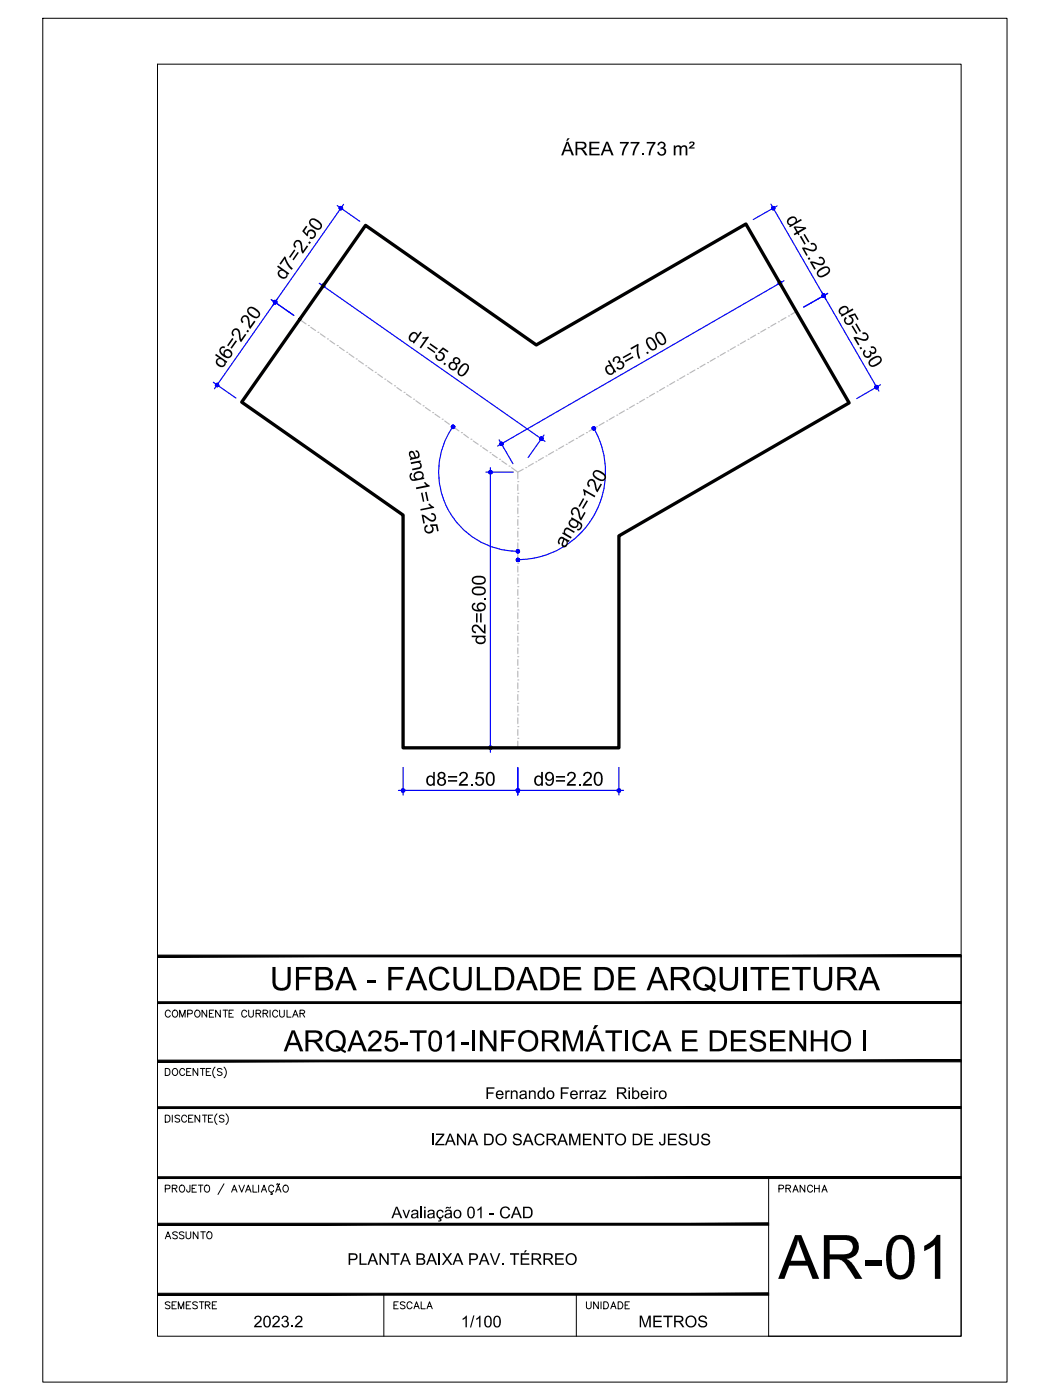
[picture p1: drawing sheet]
<svg xmlns="http://www.w3.org/2000/svg" width="229mm" height="305mm" viewBox="0 0 229 305" stroke-linecap="round" stroke-linejoin="round" font-family="sans-serif">
<!-- layer: ARQ_EIXO CINZA 04 -->
<g fill="none" stroke="#bababa" stroke-width=".25">
<path d="M65.2 69.6l1.4 .9M67.1 70.9h.1M67.6 71.2l1.1 .8M69.2 72.3h.1M69.8 72.7l1 .7M71.3 73.8h.1M71.8 74.2l1.1 .7M73.4 75.2h.1M73.9 75.6l1 .7M75.5 76.7h.1M76 77l1 .8M77.6 78.1h.1"/>
<path d="M78.1 78.5l1 .7M79.6 79.6h.1M80.1 80l1.1 .7M153.5 79.3l-1.1 .6M154.1 79h.1M155.7 78l-1.1 .7M156.3 77.7h.1M157.9 76.8l-1.1 .6M158.5 76.4h.1M160.1 75.5l-1.1 .6M160.7 75.1h.1M162.3 74.2l-1.1 .6"/>
<path d="M162.9 73.9h.1M164.5 72.9l-1.1 .7M165.1 72.6h.1M166.7 71.7l-1.1 .6M167.3 71.3h.1M168.9 70.4l-1.1 .6M169.5 70.1h.1M171.1 69.1l-1.1 .7M171.7 68.8h.1M173.4 67.8l-1.2 .7M81.7 81.1h.1M82.3 81.4l1 .8"/>
<path d="M83.8 82.6h.1M84.3 82.9l1 .7M85.9 84h.1M86.4 84.4l1 .7M88 85.4h.1M88.5 85.8l1 .7M90 86.9h.1M90.6 87.2l1 .8M92.1 88.3h.1M92.6 88.7l1.1 .8M94.2 89.8h.1M94.7 90.2l1.1 .7"/>
<path d="M96.3 91.3h.1M96.8 91.7l1 .7M98.3 92.7h.1M98.9 93.1l1 .7M100.5 94.2h.1M101 94.5l1 .8M102.5 95.6h.1M103 96l1.1 .7M104.6 97.1h.1M105.1 97.5l1.1 .7M106.7 98.6h.1M107.2 98.9l1 .8"/>
<path d="M108.8 100h.1M118.3 99.6l-1.1 .6M118.9 99.3h.1M120.5 98.3l-1.1 .7M121.1 98h.1M122.7 97.1l-1.1 .6M123.3 96.7h.1M124.9 95.8l-1.1 .6M125.5 95.5h.1M127.1 94.5l-1.1 .7M127.7 94.2h.1M129.3 93.3l-1.1 .6"/>
<path d="M129.9 92.9h.1M131.5 92l-1.1 .6M132.1 91.7h.1M133.7 90.7l-1.1 .7M134.3 90.4h.1M135.9 89.5l-1.1 .6M136.5 89.1h.1M138.1 88.2l-1.1 .6M138.7 87.8h.1M140.3 86.9l-1.1 .6M140.8 86.6h.1M142.5 85.6l-1.1 .7"/>
<path d="M143 85.3h.1M144.7 84.4l-1.1 .6M145.2 84h.1M146.9 83.1l-1.1 .6M147.4 82.8h.1M149.1 81.8l-1.1 .7M149.6 81.5h.1M151.3 80.6l-1.1 .6M151.8 80.2h.1M109.3 100.4l1 .7M110.8 101.5h.1M111.4 101.8l1.3 1"/>
<path d="M112.7 117.6h.1M112.7 115h.1M112.7 112.5h.1M112.7 109.9h.1M112.7 107.4h.1M112.7 104.9h.1M112.7 105.5v1.3M112.7 108v1.3M112.7 110.6v1.2M112.7 113.1v1.3M112.7 115.7v1.2M112.7 118.2v1.3"/>
<path d="M113.9 102.2l-1.2 .6v1.4M114.5 101.8h.1M116.1 100.9l-1.1 .6M116.7 100.5h.1M112.7 137.9h.1M112.7 135.3h.1M112.7 132.8h.1M112.7 130.3h.1M112.7 127.7h.1M112.7 125.2h.1M112.7 122.6h.1M112.7 120.1h.1"/>
<path d="M112.7 120.7v1.3M112.7 123.3v1.2M112.7 125.8v1.3M112.7 128.4v1.2M112.7 130.9v1.3M112.7 133.4v1.3M112.7 136v1.2M112.7 138.5v1.3M112.7 158.2h.1M112.7 155.7h.1M112.7 153.1h.1M112.7 150.6h.1"/>
<path d="M112.7 148h.1M112.7 145.5h.1M112.7 143h.1M112.7 140.4h.1M112.7 141.1v1.2M112.7 143.6v1.3M112.7 146.1v1.3M112.7 148.7v1.2M112.7 151.2v1.3M112.7 153.8v1.2M112.7 156.3v1.3M112.7 158.8v1.3"/>
<path d="M112.7 160.7h.1M112.7 161.4v1.4"/>
</g>
<!-- layer: COTA AZUL -->
<g fill="none" stroke="#00f" stroke-width=".25">
<path d="M73.4 44.7l4.9 3.5M74.8 44.5l-15.5 22.1M167.9 44.5l11.9 20.7M169.2 44.8l-5.2 3M59.1 65.2l4.9 3.5M60.5 65l-13.8 19.6M69.5 61.7l49.2 34.4M70.9 61.4l-3.4 4.9M169.3 60.7l3 5.3M170.7 61.1l-62.4 36M178.9 63.5l12.4 21.6M180.2 63.9l-5.2 2.9"/>
<path d="M46.4 83.2l5 3.5M98.6 92.9a17.3 17.3 0 0 0 14.2 27.1M108.7 95.8l3 5.2M118.4 94.7l-3.4 4.9M129.3 93.2a19.1 19.1 0 0 1-16.5 28.6M191.7 83.8l-5.2 3M105.8 102.8h6M106.8 101.8v62M86.7 172.1h49.1M87.8 167.1v6M105.8 162.8h6M112.7 167.1v6"/>
<path d="M134.7 167.1v6"/>
</g>
<g fill="#00f" stroke="#00f" stroke-width=".22">
<path d="M70.1 62l-.1 .2h.4zM70 62.2h.4l-.4 .2zM70 62.4l.1 .2 .3-.4z"/>
<path d="M70.4 62.2l-.3 .4h.2zM70.4 62.2l.1 .4h-.2zM70.4 62.2l.1 .4 .2-.2z"/>
<path d="M117.9 95.5l.3 .2v-.2zM117.9 95.5l.3-.2v.2zM118.1 95.2l-.2 .3 .3-.2z"/>
<path d="M117.9 95.1v.4l.2-.3zM117.7 95.2l.2-.1v.4zM117.7 95.2l-.1 .1 .3 .2z"/>
<path d="M117.6 95.3l-.1 .2h.4zM117.5 95.5h.4l-.4 .2zM117.5 95.7l.1 .1 .3-.3z"/>
<path d="M117.9 95.5l-.3 .3 .2 .1zM117.9 95.5l.1 .3-.2 .1zM117.9 95.5l.1 .3 .2-.1z"/>
<path d="M106.6 102.5l.2 .3v-.4zM106.6 102.5l.2 .3-.3-.2zM106.5 102.6l-.1 .2h.4z"/>
<path d="M106.4 102.8l.1 .2 .3-.2zM106.5 103l.3-.2-.2 .3zM106.8 102.8l-.2 .3 .2 .1z"/>
<path d="M106.8 102.8v.4l.2-.1zM106.8 102.8l.3 .2-.1 .1zM106.8 102.8l.3 .2v-.2z"/>
<path d="M106.8 102.8h.3v-.2zM107 102.5l.1 .1-.3 .2zM106.8 102.4v.4l.2-.3z"/>
<path d="M106.8 162.8v.4l.2-.1zM106.8 162.8l.3 .2-.1 .1zM106.8 162.8l.3 .2v-.2z"/>
<path d="M106.8 162.8h.3v-.2zM107 162.5l.1 .1-.3 .2zM106.8 162.4v.4l.2-.3z"/>
<path d="M106.6 162.5l.2 .3v-.4zM106.5 162.6l.1-.1 .2 .3zM106.5 162.6l-.1 .2h.4z"/>
<path d="M106.4 162.8l.1 .2 .3-.2zM106.5 163l.3-.2-.2 .3zM106.8 162.8l-.2 .3 .2 .1z"/>
<path d="M108.9 96.8l.1 .1 .2-.3zM109.2 96.6v.4l-.2-.1zM109.2 96.6v.4l.2-.1z"/>
<path d="M109.2 96.6l.2 .3 .1-.1zM109.2 96.6h.4l-.1 .2zM109.2 96.6h.4l-.1-.2z"/>
<path d="M109.4 96.3l-.2 .3 .3-.2zM109.2 96.3h.2l-.2 .3zM109 96.3l.2 .3v-.3z"/>
<path d="M109 96.3l-.1 .1 .3 .2zM108.9 96.4l.3 .2h-.4zM108.8 96.6l.1 .2 .3-.2z"/>
<path d="M169.5 61.4l.3 .2-.2-.3zM169.5 61.4l.3 .2h-.4zM169.4 61.6l.1 .2 .3-.2z"/>
<path d="M169.5 61.8l.1 .1 .2-.3zM169.8 61.6v.4l-.2-.1zM169.8 61.6v.4l.2-.1z"/>
<path d="M168 45.1l.3 .2-.2-.3zM168 45.1l.3 .2h-.3zM168 45.3v.2l.3-.2z"/>
<path d="M168 45.5l.1 .1 .2-.3zM168.3 45.3v.4l-.2-.1zM168.3 45.3v.4l.2-.1z"/>
<path d="M168.3 45.3l.2 .3 .2-.1zM168.3 45.3h.4v.2zM168.3 45.3h.4v-.2z"/>
<path d="M168.5 45l-.2 .3 .4-.2zM168.3 45h.2l-.2 .3zM168.1 45l.2 .3v-.3z"/>
<path d="M179.3 64.3l.2 .4 .2-.1zM179.3 64.3h.4v.3zM179.3 64.3h.4v-.1z"/>
<path d="M179.5 64.1l-.2 .2 .4-.1zM179.3 64l.2 .1-.2 .2zM179.2 64.1l.1 .2v-.3z"/>
<path d="M179.2 64.1l-.2 .1 .3 .1zM179 64.2l.3 .1h-.4zM178.9 64.3l.1 .3 .3-.3z"/>
<path d="M179 64.6l.2 .1 .1-.4zM179.3 64.3v.4h-.1zM179.3 64.3v.4h.2z"/>
<path d="M179.2 64.1l-.2 .1 .3 .1zM179 64.2l.3 .1h-.4zM178.9 64.3l.1 .3 .3-.3z"/>
<path d="M179 64.6l.2 .1 .1-.4zM179.3 64.3v.4h-.1zM179.3 64.3v.4h.2z"/>
<path d="M179.3 64.3l.2 .4 .2-.1zM179.3 64.3h.4v.3zM179.3 64.3h.4v-.1z"/>
<path d="M179.5 64.1l-.2 .2 .4-.1zM179.3 64l.2 .1-.2 .2zM179.2 64.1l.1 .2v-.3z"/>
<path d="M190.8 84.3l.2 .3 .2-.1zM190.8 84.3h.4v.2zM190.8 84.3h.4v-.2z"/>
<path d="M191 83.9l-.2 .4 .4-.2zM190.8 83.9h.2l-.2 .4zM190.7 83.9l.1 .4v-.4z"/>
<path d="M190.5 84.1l.3 .2-.1-.4zM190.5 84.1l.3 .2h-.3zM190.5 84.3v.2l.3-.2z"/>
<path d="M190.5 84.5l.2 .1 .1-.3zM190.8 84.3v.4l-.1-.1zM190.8 84.3v.4l.2-.1z"/>
<path d="M59.9 65.4v.4l.2-.3zM59.7 65.4h.2v.4zM59.6 65.6l.3 .2-.2-.4z"/>
<path d="M59.6 65.6l-.1 .1 .4 .1zM59.5 65.7l.4 .1-.3 .2zM59.6 66v.1l.3-.3z"/>
<path d="M59.9 65.8l-.3 .3 .3 .1zM59.9 65.8l.1 .3-.1 .1zM59.9 65.8l.1 .3 .2-.1z"/>
<path d="M59.9 65.8l.3 .2v-.2zM59.9 65.8l.3-.2v.2zM60.1 65.5l-.2 .3 .3-.2z"/>
<path d="M47.2 83.8l-.2 .3 .2 .1zM47.2 83.8l.2 .4h-.2zM47.2 83.8l.2 .4 .2-.2z"/>
<path d="M47.2 83.8l.4 .2v-.1zM47.2 83.8l.4-.1v.2zM47.5 83.5l-.3 .3 .4-.1z"/>
<path d="M47.3 83.4l-.1 .4 .3-.3zM47.1 83.5l.2-.1-.1 .4zM46.9 83.6l.3 .2-.1-.3z"/>
<path d="M46.9 83.6v.2h.3zM46.9 83.8h.3l-.3 .1zM46.9 83.9l.1 .2 .2-.3z"/>
<path d="M59.9 65.8l-.3 .3 .3 .1zM59.9 65.8l.1 .3-.1 .1zM59.9 65.8l.1 .3 .2-.1z"/>
<path d="M59.9 65.8l.3 .2v-.2zM59.9 65.8l.3-.2v.2zM60.1 65.5l-.2 .3 .3-.2z"/>
<path d="M59.9 65.4v.4l.2-.3zM59.7 65.4h.2v.4zM59.6 65.6l.3 .2-.2-.4z"/>
<path d="M59.6 65.6l-.1 .1 .4 .1zM59.5 65.7l.4 .1-.3 .2zM59.6 66v.1l.3-.3z"/>
<path d="M74.3 45l-.1 .3 .2-.3zM74.1 45h.2l-.1 .3zM73.9 45.1l.3 .2-.1-.3z"/>
<path d="M73.9 45.1l-.1 .2h.4zM73.8 45.3h.4l-.3 .2zM73.9 45.5l.1 .1 .2-.3z"/>
<path d="M74.2 45.3l-.2 .3 .2 .1zM74.2 45.3l.2 .3-.2 .1zM74.2 45.3l.2 .3 .1-.1z"/>
<path d="M74.2 45.3l.3 .2 .1-.2zM74.2 45.3l.3-.1 .1 .1zM74.4 45l-.2 .3 .3-.1z"/>
<path d="M112.7 172.1h.4v-.2zM112.9 171.8l.2 .1-.4 .2zM112.7 171.7v.4l.2-.3z"/>
<path d="M112.6 171.8l.1 .3v-.4zM112.6 171.8l.1 .3-.3-.2zM112.4 171.9v.2h.3z"/>
<path d="M112.4 172.1v.2l.3-.2zM112.4 172.3l.3-.2-.1 .3zM112.7 172.1l-.1 .3 .1 .1z"/>
<path d="M112.7 172.1v.4l.2-.1zM112.7 172.1l.4 .2-.2 .1zM112.7 172.1l.4 .2v-.2z"/>
<path d="M87.4 172.1v.2l.4-.2zM87.4 172.3l.4-.2-.3 .3zM87.8 172.1l-.3 .3 .3 .1z"/>
<path d="M87.8 172.1v.4l.1-.1zM87.8 172.1l.3 .2-.2 .1zM87.8 172.1l.3 .2v-.2z"/>
<path d="M87.8 172.1h.3v-.2zM87.9 171.8l.2 .1-.3 .2zM87.8 171.7v.4l.1-.3z"/>
<path d="M87.5 171.8l.3 .3v-.4zM87.5 171.8l.3 .3-.4-.2zM87.4 171.9v.2h.4z"/>
<path d="M134.7 172.1h.4v-.2zM135 171.8l.1 .1-.4 .2zM134.7 171.7v.4l.3-.3z"/>
<path d="M134.6 171.8l.1 .3v-.4zM134.4 171.9l.2-.1 .1 .3zM134.4 171.9v.2h.3z"/>
<path d="M134.4 172.1v.2l.3-.2zM134.4 172.3l.3-.2-.1 .3zM134.7 172.1l-.1 .3 .1 .1z"/>
<path d="M134.7 172.1v.4l.3-.1zM134.7 172.1l.4 .2-.1 .1zM134.7 172.1l.4 .2v-.2z"/>
<path d="M112.4 172.1v.2l.3-.2zM112.4 172.3l.3-.2-.1 .3zM112.7 172.1l-.1 .3 .1 .1z"/>
<path d="M112.7 172.1v.4l.2-.1zM112.7 172.1l.4 .2-.2 .1zM112.7 172.1l.4 .2v-.2z"/>
<path d="M112.7 172.1h.4v-.2zM112.9 171.8l.2 .1-.4 .2zM112.7 171.7v.4l.2-.3z"/>
<path d="M112.6 171.8l.1 .3v-.4zM112.6 171.8l.1 .3-.3-.2zM112.4 171.9v.2h.3z"/>
<path d="M98.7 92.5l-.1 .4 .2-.3zM98.5 92.6l.2-.1-.1 .4zM98.5 92.6l-.2 .1 .3 .2z"/>
<path d="M98.3 92.7v.2h.3zM98.3 92.9h.3l-.3 .2zM98.3 93.1l.1 .1 .2-.3z"/>
<path d="M98.6 92.9l-.2 .3 .2 .1zM98.6 92.9l.2 .4h-.2zM98.6 92.9l.2 .4 .1-.2z"/>
<path d="M98.6 92.9l.3 .2 .1-.1zM98.6 92.9l.4-.1v.2zM98.8 92.6l-.2 .3 .4-.1z"/>
<path d="M112.7 120.1h.4v-.3zM112.9 119.7l.2 .1-.4 .3zM112.7 119.7v.4l.2-.4z"/>
<path d="M112.6 119.7l.1 .4v-.4zM112.6 119.7l.1 .4-.3-.3zM112.4 119.8v.3h.3z"/>
<path d="M112.4 120.1v.1l.3-.1zM112.4 120.2l.3-.1-.1 .3zM112.7 120.1l-.1 .3h.1z"/>
<path d="M112.7 120.1v.3h.2zM112.7 120.1l.4 .1-.2 .2zM112.7 120.1l.4 .1v-.1z"/>
<path d="M112.4 121.9v.2l.3-.2zM112.4 122.1l.3-.2-.1 .3zM112.7 121.9l-.1 .3 .1 .1z"/>
<path d="M112.7 121.9v.4l.2-.1zM112.7 121.9l.4 .2-.2 .1zM112.7 121.9l.4 .2v-.2z"/>
<path d="M112.7 121.9h.4v-.2zM112.9 121.6l.2 .1-.4 .2zM112.7 121.5v.4l.2-.3z"/>
<path d="M112.6 121.6l.1 .3v-.4zM112.6 121.6l.1 .3-.3-.2zM112.4 121.7v.2h.3z"/>
<path d="M129.1 92.9l-.2 .2 .4 .2zM128.9 93.1l.4 .2h-.4zM128.9 93.3v.1l.4-.1z"/>
<path d="M128.9 93.4l.2 .2 .2-.3zM129.3 93.3v.3h-.2zM129.3 93.3v.3h.2z"/>
<path d="M129.3 93.3l.2 .3 .1-.2zM129.3 93.3h.4l-.1 .1zM129.3 93.3h.4l-.1-.2z"/>
<path d="M129.5 92.9l-.2 .4 .3-.2zM129.3 92.9h.2l-.2 .4zM129.1 92.9l.2 .4v-.4z"/>
</g>
<!-- layer: 0 -->
<path d="M79.6 49.1l37.2 26 45.6-26.3 22.5 38.9-50.2 29v46.1h-46.9v-50.7l-35.2-24.6z" fill="none" stroke="#000" stroke-width=".72"/>
<!-- layer: MRG_EXTERNA -->
<path d="M9.3 4h209.9v296.9h-209.9z" fill="none" stroke="#000" stroke-width=".22"/>
<!-- layer: MRG_INTERNA -->
<path d="M34.3 14h175v276.9h-175z" fill="none" stroke="#000" stroke-width=".22"/>
<!-- layer: SIMB_01 -->
<g fill="#000" stroke="#000" stroke-width=".22">
<path d="M34.3 218.1v.4l175-.4zM34.3 218.5l175-.4v.4z"/>
<path d="M34.3 207.9v.4l175-.4zM34.3 208.3l175-.4v.4z"/>
<path d="M34.3 230.8v.4l175-.4zM34.3 231.2l175-.4v.4z"/>
<path d="M34.3 256.2v.4l175-.4zM34.3 256.6l175-.4v.4z"/>
<path d="M34.3 241v.3l175-.3zM34.3 241.3l175-.3v.3z"/>
<path d="M34.3 266.3v.4l133-.4zM34.3 266.7l133-.4v.4z"/>
<path d="M34.3 282h133v-.4zM34.3 281.6h133l-133 .4z"/>
</g>
<g fill="none" stroke="#000" stroke-width=".22">
<path d="M45 219.9v1.5l-1-1.5v1.5M46.5 219.9h-.9v1.5h.9M48 219.9v1.5l-1.1-1.5v1.5M48.6 219.9h1M49.1 219.9v1.5M50.8 219.9h-.9v1.5h.9M54.1 219.9v1.1l.5 .4h.3l.3-.4v-1.1M58.8 219.9v1.5M60.9 219.9v1.1l.4 .4 .5-.2 .1-1.3M62.5 219.9v1.5h.9M209.3 208.1v82.8h-42v-34.5M36 232.6h.5a.82 .82 0 0 1 .5 .8 .82 .82 0 0 1-.5 .7h-.5z"/>
<path d="M37.1 220.3a.56 .56 0 0 0-.7-.4 .56 .56 0 0 0-.4 .6 .63 .63 0 0 0 .2 .8 .63 .63 0 0 0 .9-.2M37.7 220.1a.72 .72 0 0 1 1 .2 .72 .72 0 0 1-.3 1.1 .72 .72 0 0 1-.9-.4 .72 .72 0 0 1 .2-.9zM37.7 232.8a.72 .72 0 0 1 1 .2 .72 .72 0 0 1-.3 1.1 .72 .72 0 0 1-.9-.4 .72 .72 0 0 1 .2-.9zM39.1 221.4v-1.5l.6 1.5 .6-1.5v1.5M40.2 233a.56 .56 0 0 0-.6-.4 .56 .56 0 0 0-.5 .6 .63 .63 0 0 0 .3 .8 .63 .63 0 0 0 .8-.2M40.6 233.3h.6M40.9 220.7l.9-.1v-.5l-.3-.2h-.6v1.5M41.6 232.6h-1v1.5h1M42.7 220a.71 .71 0 0 1 .9 .7 .71 .71 0 0 1-.9 .7l-.3-.5v-.4zM43.1 232.6v1.5l-1.1-1.5v1.5M43.6 232.6h1M44.1 232.6v1.5"/>
<path d="M44.9 233.3h.6M45.6 220.6h.5M45.9 232.6h-1v1.5h1M46.8 232.3a1.57 1.57 0 0 0 0 2.4M48.3 232.8l-.3-.2-.7 .2 .2 .4 .5 .2 .3 .3v.2l-.3 .2-.7-.2M48.8 232.3a1.57 1.57 0 0 1 0 2.4M49.9 220.6h.5M53.7 220.3a.56 .56 0 0 0-.6-.4 .56 .56 0 0 0-.5 .6 .63 .63 0 0 0 .3 .8 .63 .63 0 0 0 .8-.2M55.8 220.6h.8l.2-.4-.4-.3h-.6v1.5M56.3 220.6l.5 .8M57.3 220.6h.8l.2-.4-.4-.3h-.6v1.5M57.8 220.6l.5 .8"/>
<path d="M60.5 220.3a.56 .56 0 0 0-.7-.4 .56 .56 0 0 0-.4 .6 .63 .63 0 0 0 .2 .8 .63 .63 0 0 0 .9-.2M63.7 221.4l.6-1.5 .6 1.5M65.3 220.6h.9l.1-.4-.3-.3h-.7v1.5M65.8 220.6l.5 .8M36 242.8h.5a.82 .82 0 0 1 .5 .7 .82 .82 0 0 1-.5 .8h-.5zM36 258.8l.9-.1 .1-.6-1-.1v1.5M37.5 258.7l1-.1v-.5l-1-.1v1.5M37.5 242.8v1.5M38 258.7l.5 .8M39.1 243l-.3-.2-.7 .2 .2 .4 .7 .3 .1 .2v.2l-.3 .2-.7-.2M39.2 258.2a.72 .72 0 0 1 1 .2 .72 .72 0 0 1-.3 1.1 .72 .72 0 0 1-.9-.4 .72 .72 0 0 1 .2-.9zM40.6 243.2a.56 .56 0 0 0-.6-.4 .56 .56 0 0 0-.5 .6 .63 .63 0 0 0 .3 .8 .63 .63 0 0 0 .8-.2"/>
<path d="M41.1 243.5h.6M41.4 258l-.1 1.4-.4 .1-.2-.1-.1-.4M41.8 258.7h.6M42 242.8h-.9v1.5h.9M42.8 258h-1v1.5h1M43.2 258h1M43.5 242.8v1.5l-1-1.5v1.5M43.7 258v1.5M44.1 242.8h1M44.6 242.8v1.5M44.6 258.2a.63 .63 0 0 1 .8-.1 .63 .63 0 0 1 .2 .9 .57 .57 0 0 1-.5 .6 .57 .57 0 0 1-.6-.6zM45.4 243.5h.5"/>
<path d="M46.3 242.8h-.9v1.5h.9M47.2 242.5a1.57 1.57 0 0 0 0 2.3M48.8 243l-.4-.2-.6 .2 .1 .4 .7 .3 .2 .2v.2l-.4 .2-.6-.2M48.8 257.7l-1.3 2.4M49.2 242.5a1.57 1.57 0 0 1 0 2.3M50.4 259.5l.6-1.5 .6 1.5M50.7 259h.7M52 258l.6 1.5 .6-1.5M53.5 259.5l.6-1.5 .6 1.5M53.7 259h.7M55.1 258v1.5h.9M56.3 258v1.5"/>
<path d="M56.9 259.5l.6-1.5 .5 1.5M57.1 259h.7M59.1 259.5v.3l.2 .2h-.4M59.6 258.4a.6 .6 0 0 0-.9-.3 .6 .6 0 0 0-.2 .9 .54 .54 0 0 0 .4 .5 .54 .54 0 0 0 .7-.3M60 259.5l.6-1.5 .6 1.5M60.2 259h.8M60.3 257.8l-.1 .1M60.3 257.8h.2M60.5 257.8l.1 .1M60.6 257.9h.2M60.9 257.7l-.1 .2M61.8 258.2a.72 .72 0 0 1 1 .2 .72 .72 0 0 1-.3 1.1 .72 .72 0 0 1-.9-.4 .72 .72 0 0 1 .2-.9z"/>
<path d="M83.6 281.8v9.1M125.5 281.8v9.1"/>
</g>
<text font-size="13.3" x="169.5" y="278.4">AR-01</text>
<text font-size="7.1" x="58.8" y="215.6">UFBA - FACULDADE DE ARQUITETURA</text>
<text font-size="6.4" x="61.8" y="228.9">ARQA25-T01-INFORMÁTICA E DESENHO I</text>
<g font-size="4.4">
<text x="168.3" y="260.7">PRANCHA</text>
<text x="34.9" y="270.9">ASSUNTO</text>
<text x="34.9" y="286.1">SEMESTRE</text>
<text x="84.7" y="286.1">ESCALA</text>
<text x="126.3" y="286.1">UNIDADE</text>
</g>
<g font-size="4.2">
<text x="122.2" y="33.8">ÁREA 77.73 m²</text>
<text x="170.9" y="47.7" transform="rotate(60 170.9 47.7)">d4=2.20</text>
<text x="61.8" y="61.2" transform="rotate(-55 61.8 61.2)">d7=2.50</text>
<text x="182.2" y="67.2" transform="rotate(60 182.2 67.2)">d5=2.30</text>
<text x="88.5" y="73.7" transform="rotate(35 88.5 73.7)">d1=5.80</text>
<text x="48.3" y="80.4" transform="rotate(-55 48.3 80.4)">d6=2.20</text>
<text x="132.4" y="82" transform="rotate(-30 132.4 82)">d3=7.00</text>
<text x="88.9" y="98.1" transform="rotate(78 88.9 98.1)">ang1=125</text>
<text x="123" y="119.5" transform="rotate(-60 123 119.5)">ang2=120</text>
<text x="105.7" y="140.4" transform="rotate(-90 105.7 140.4)">d2=6.00</text>
<text x="92.7" y="171.1">d8=2.50</text>
<text x="116.2" y="171.1">d9=2.20</text>
</g>
<g font-size="3.5">
<text x="105.6" y="239.3">Fernando Ferraz Ribeiro</text>
<text x="93.7" y="249.3">IZANA DO SACRAMENTO DE JESUS</text>
<text x="85.2" y="265.2">Avaliação 01 - CAD</text>
<text x="75.6" y="275.4">PLANTA BAIXA PAV. TÉRREO</text>
<text x="55.2" y="289">2023.2</text>
<text x="100.3" y="289">1/100</text>
<text x="139" y="289">METROS</text>
</g>
</svg>
